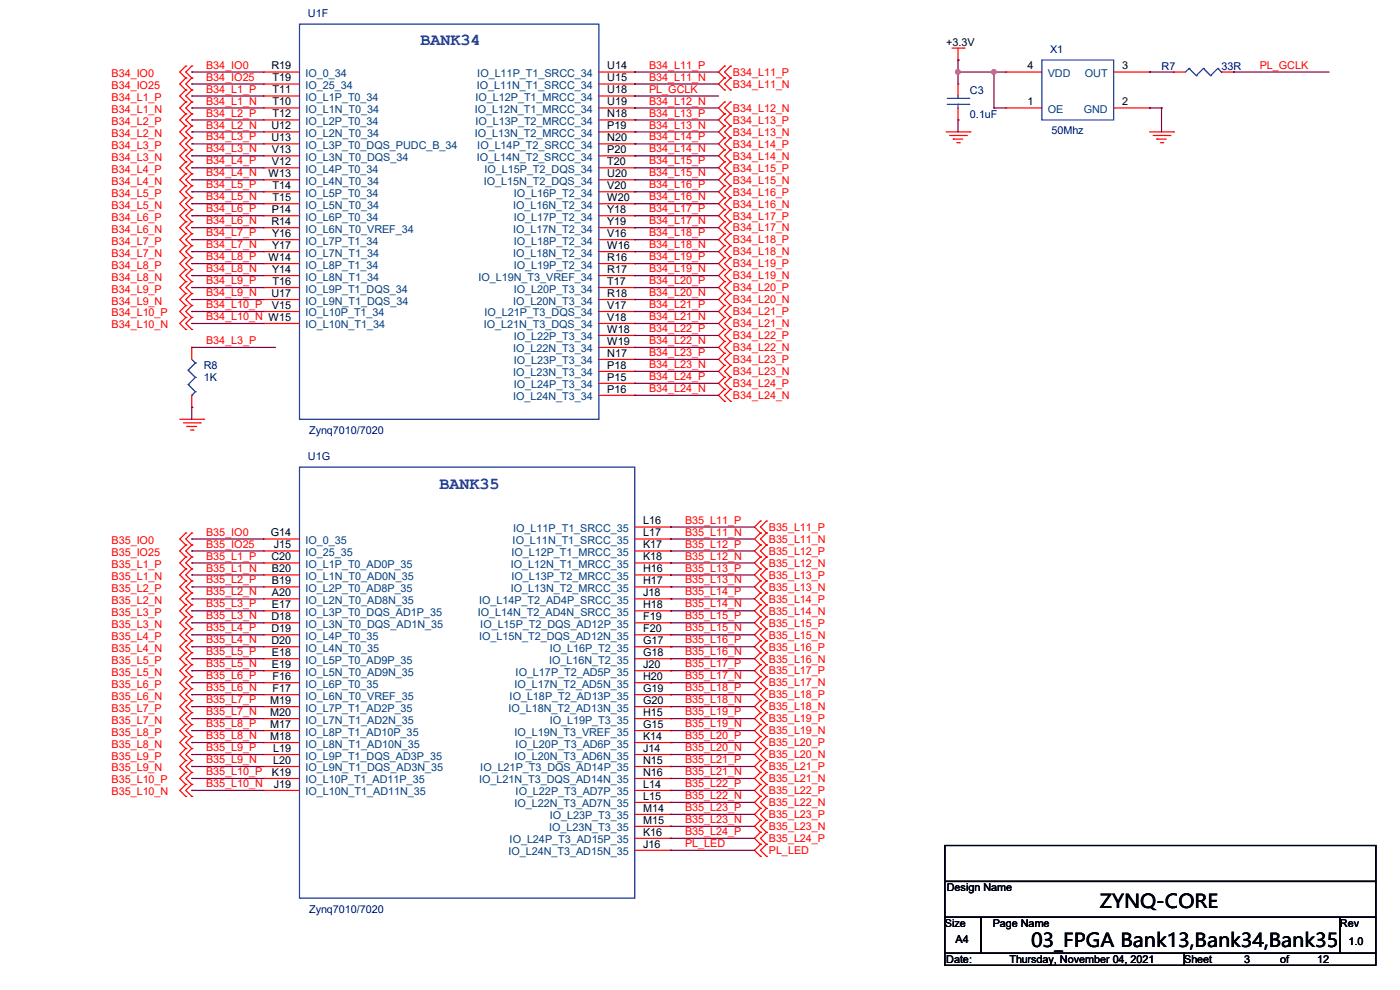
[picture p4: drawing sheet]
<svg xmlns="http://www.w3.org/2000/svg" width="297mm" height="210mm" viewBox="0 0 297 210" stroke-linecap="round" stroke-linejoin="round" font-family="sans-serif">
<g fill="none" stroke="#f00" stroke-width=".25">
<path d="M39.4 14h.1M39.4 16.6h.1M39.4 19.1h.1M39.4 14l-1.3 1.3 1.3 1.3M39.4 16.6l-1.3 1.2 1.3 1.3M39.4 19.1l-1.3 1.3 1.3 1.2M40.7 14h.1M40.7 16.6h.1M40.7 19.1h.1M40.7 14l-1.3 1.3 1.3 1.3M40.7 16.6l-1.3 1.2 1.3 1.3M40.7 19.1l-1.3 1.3 1.3 1.2"/>
<path d="M55.9 15.3h.1M55.9 17.8h.1M55.9 15.3h7.6M55.9 17.8h7.6M127 15.3h7.7M127 17.8h7.7M134.7 15.3h.1M134.7 17.8h.1M153.7 14h.1M153.7 16.6h.1M153.7 19.1h.1M153.7 14l-1.3 1.3 1.3 1.3"/>
<path d="M153.7 16.6l-1.3 1.2 1.3 1.3M155 16.6h.1M155 14h.1M155 19.1h.1M155 14l-1.3 1.3 1.3 1.3M155 16.6l-1.3 1.2 1.3 1.3M202 10.2h2.5M203.2 12.7h.1M203.2 17.8h.1M203.2 10.2v2.5M203.2 17.8v2.6M204.5 10.2h.1"/>
<path d="M213.4 15.3h.1M213.4 15.3h7.6M236.3 15.3h7.6M243.9 15.3h.1M249 15.3h.1M249 15.3h2.5M259.1 15.3h2.6M261.7 15.3h.1M39.4 21.6h.1M39.4 24.2h.1M39.4 26.7h.1M39.4 29.3h.1"/>
<path d="M39.4 31.8h.1M39.4 34.3h.1M39.4 36.9h.1M39.4 39.4h.1M39.4 21.6l-1.3 1.3 1.3 1.3M39.4 24.2l-1.3 1.2 1.3 1.3M39.4 26.7l-1.3 1.3 1.3 1.3M39.4 29.3l-1.3 1.2 1.3 1.3M39.4 31.8l-1.3 1.3 1.3 1.2M39.4 34.3l-1.3 1.3 1.3 1.3M39.4 36.9l-1.3 1.2 1.3 1.3M39.4 39.4l-1.3 1.3 1.3 1.3"/>
<path d="M40.7 21.6h.1M40.7 24.2h.1M40.7 26.7h.1M40.7 29.3h.1M40.7 31.8h.1M40.7 34.3h.1M40.7 36.9h.1M40.7 39.4h.1M40.7 21.6l-1.3 1.3 1.3 1.3M40.7 24.2l-1.3 1.2 1.3 1.3M40.7 26.7l-1.3 1.3 1.3 1.3M40.7 29.3l-1.3 1.2 1.3 1.3"/>
<path d="M40.7 31.8l-1.3 1.3 1.3 1.2M40.7 34.3l-1.3 1.3 1.3 1.3M40.7 36.9l-1.3 1.2 1.3 1.3M40.7 39.4l-1.3 1.3 1.3 1.3M55.9 20.4h.1M55.9 22.9h.1M55.9 25.4h.1M55.9 28h.1M55.9 30.5h.1M55.9 33.1h.1M55.9 35.6h.1M55.9 38.1h.1"/>
<path d="M55.9 28h7.6M55.9 22.9h7.6M55.9 20.4h7.6M55.9 25.4h7.6M55.9 30.5h7.6M55.9 33.1h7.6M55.9 35.6h7.6M55.9 38.1h7.6M127 28h7.7M127 22.9h7.7M127 20.4h7.7M127 25.4h7.7"/>
<path d="M127 30.5h7.7M127 33.1h7.7M127 35.6h7.7M127 38.1h7.7M134.7 20.4h.1M134.7 22.9h.1M134.7 25.4h.1M134.7 28h.1M134.7 30.5h.1M134.7 33.1h.1M134.7 35.6h.1M134.7 38.1h.1"/>
<path d="M153.7 21.6h.1M153.7 24.2h.1M153.7 26.7h.1M153.7 29.3h.1M153.7 31.8h.1M153.7 34.3h.1M153.7 36.9h.1M153.7 39.4h.1M153.7 31.8l-1.3 1.3 1.3 1.2M153.7 34.3l-1.3 1.3 1.3 1.3M153.7 36.9l-1.3 1.2 1.3 1.3M153.7 21.6l-1.3 1.3 1.3 1.3"/>
<path d="M153.7 24.2l-1.3 1.2 1.3 1.3M153.7 26.7l-1.3 1.3 1.3 1.3M153.7 29.3l-1.3 1.2 1.3 1.3M153.7 39.4l-1.3 1.3 1.3 1.3M155 24.2h.1M155 21.6h.1M155 26.7h.1M155 29.3h.1M155 31.8h.1M155 34.3h.1M155 36.9h.1M155 39.4h.1"/>
<path d="M155 31.8l-1.3 1.3 1.3 1.2M155 34.3l-1.3 1.3 1.3 1.3M155 36.9l-1.3 1.2 1.3 1.3M155 21.6l-1.3 1.3 1.3 1.3M155 24.2l-1.3 1.2 1.3 1.3M155 26.7l-1.3 1.3 1.3 1.3M155 29.3l-1.3 1.2 1.3 1.3M155 39.4l-1.3 1.3 1.3 1.3M200.7 28h5.1M201.5 28.7h3.5M202.2 29.5h.1M202.2 29.5h2.1"/>
<path d="M203 30.3h.5M203.2 25.4h.1M203.2 22.9v2.5M203.5 30.3h.1M205 28.7h.1M205.8 28h.1M213.4 22.9h.1M213.4 22.9h7.6M236.3 22.9h7.6M243.9 22.9h.1M243.9 28h5.1M244.6 28.7h3.6"/>
<path d="M245.4 29.5h.1M245.4 29.5h2M246.2 30.3h.5M246.7 30.3h.1M248.2 28.7h.1M249 28h.1M39.4 42h.1M39.4 44.5h.1M39.4 47h.1M39.4 49.6h.1M39.4 52.1h.1M39.4 54.7h.1"/>
<path d="M39.4 57.2h.1M39.4 59.7h.1M39.4 42l-1.3 1.2 1.3 1.3M39.4 44.5l-1.3 1.3 1.3 1.2M39.4 47l-1.3 1.3 1.3 1.3M39.4 49.6l-1.3 1.2 1.3 1.3M39.4 52.1l-1.3 1.3 1.3 1.3M39.4 54.7l-1.3 1.2 1.3 1.3M39.4 57.2l-1.3 1.3 1.3 1.2M39.4 59.7l-1.3 1.3 1.3 1.3M40.7 42h.1M40.7 44.5h.1"/>
<path d="M40.7 47h.1M40.7 49.6h.1M40.7 52.1h.1M40.7 54.7h.1M40.7 57.2h.1M40.7 59.7h.1M40.7 42l-1.3 1.2 1.3 1.3M40.7 44.5l-1.3 1.3 1.3 1.2M40.7 47l-1.3 1.3 1.3 1.3M40.7 49.6l-1.3 1.2 1.3 1.3M40.7 52.1l-1.3 1.3 1.3 1.3M40.7 54.7l-1.3 1.2 1.3 1.3"/>
<path d="M40.7 57.2l-1.3 1.3 1.3 1.2M40.7 59.7l-1.3 1.3 1.3 1.3M55.9 40.7h.1M55.9 43.2h.1M55.9 45.8h.1M55.9 48.3h.1M55.9 50.8h.1M55.9 53.4h.1M55.9 55.9h.1M55.9 58.5h.1M55.9 40.7h7.6M55.9 43.2h7.6"/>
<path d="M55.9 45.8h7.6M55.9 48.3h7.6M55.9 50.8h7.6M55.9 53.4h7.6M55.9 55.9h7.6M55.9 58.5h7.6M127 40.7h7.7M127 43.2h7.7M127 45.8h7.7M127 48.3h7.7M127 50.8h7.7M127 53.4h7.7"/>
<path d="M127 55.9h7.7M127 58.5h7.7M134.7 40.7h.1M134.7 43.2h.1M134.7 45.8h.1M134.7 48.3h.1M134.7 50.8h.1M134.7 53.4h.1M134.7 55.9h.1M134.7 58.5h.1M153.7 42h.1M153.7 44.5h.1"/>
<path d="M153.7 47h.1M153.7 49.6h.1M153.7 52.1h.1M153.7 54.7h.1M153.7 57.2h.1M153.7 59.7h.1M153.7 49.6l-1.3 1.2 1.3 1.3M153.7 52.1l-1.3 1.3 1.3 1.3M153.7 42l-1.3 1.2 1.3 1.3M153.7 44.5l-1.3 1.3 1.3 1.2M153.7 47l-1.3 1.3 1.3 1.3M153.7 54.7l-1.3 1.2 1.3 1.3"/>
<path d="M153.7 57.2l-1.3 1.3 1.3 1.2M153.7 59.7l-1.3 1.3 1.3 1.3M155 42h.1M155 44.5h.1M155 47h.1M155 49.6h.1M155 52.1h.1M155 54.7h.1M155 57.2h.1M155 59.7h.1M155 49.6l-1.3 1.2 1.3 1.3M155 52.1l-1.3 1.3 1.3 1.3"/>
<path d="M155 42l-1.3 1.2 1.3 1.3M155 44.5l-1.3 1.3 1.3 1.2M155 47l-1.3 1.3 1.3 1.3M155 54.7l-1.3 1.2 1.3 1.3M155 57.2l-1.3 1.3 1.3 1.2M155 59.7l-1.3 1.3 1.3 1.3M39.4 62.3h.1M39.4 64.8h.1M39.4 67.4h.1M39.4 69.9h.1M39.4 62.3l-1.3 1.2 1.3 1.3M39.4 64.8l-1.3 1.3 1.3 1.3"/>
<path d="M39.4 67.4l-1.3 1.2 1.3 1.3M40.7 62.3h.1M40.7 64.8h.1M40.7 67.4h.1M40.7 69.9h.1M40.7 73.7h.1M40.7 62.3l-1.3 1.2 1.3 1.3M40.7 64.8l-1.3 1.3 1.3 1.3M40.7 67.4l-1.3 1.2 1.3 1.3M40.7 73.7v2.5M55.9 61h.1M55.9 63.5h.1"/>
<path d="M55.9 66.1h.1M55.9 68.6h.1M55.9 61h7.6M55.9 63.5h7.6M55.9 66.1h7.6M55.9 68.6h7.6M127 61h7.7M127 63.5h7.7M127 66.1h7.7M127 68.6h7.7M127 71.2h7.7M127 73.7h7.7"/>
<path d="M127 76.2h7.7M127 78.8h7.7M134.7 61h.1M134.7 63.5h.1M134.7 66.1h.1M134.7 68.6h.1M134.7 71.2h.1M134.7 73.7h.1M134.7 76.2h.1M134.7 78.8h.1M153.7 62.3h.1M153.7 64.8h.1"/>
<path d="M153.7 67.4h.1M153.7 69.9h.1M153.7 72.4h.1M153.7 75h.1M153.7 77.5h.1M153.7 62.3l-1.3 1.2 1.3 1.3M153.7 64.8l-1.3 1.3 1.3 1.3M153.7 67.4l-1.3 1.2 1.3 1.3M153.7 69.9l-1.3 1.3 1.3 1.2M153.7 72.4l-1.3 1.3 1.3 1.3M153.7 75l-1.3 1.2 1.3 1.3M153.7 77.5l-1.3 1.3 1.3 1.3"/>
<path d="M155 62.3h.1M155 64.8h.1M155 67.4h.1M155 69.9h.1M155 72.4h.1M155 75h.1M155 77.5h.1M155 62.3l-1.3 1.2 1.3 1.3M155 64.8l-1.3 1.3 1.3 1.3M155 67.4l-1.3 1.2 1.3 1.3M155 69.9l-1.3 1.3 1.3 1.2M155 72.4l-1.3 1.3 1.3 1.3"/>
<path d="M155 75l-1.3 1.2 1.3 1.3M155 77.5l-1.3 1.3 1.3 1.3M38.1 88.9h5.1M38.9 89.7h3.6M39.7 90.5h.1M39.7 90.5h2M40.4 91.2h.5M40.7 86.4h.1M40.7 83.9v2.5M40.9 91.2h.1M42.5 89.7h.1M43.2 88.9h.1"/>
<path d="M127 81.3h7.7M127 83.9h7.7M134.7 81.3h.1M134.7 83.9h.1M153.7 80.1h.1M153.7 82.6h.1M153.7 85.1h.1M153.7 80.1l-1.3 1.2 1.3 1.3M153.7 82.6l-1.3 1.3 1.3 1.2M155 80.1h.1M155 82.6h.1M155 85.1h.1"/>
<path d="M155 80.1l-1.3 1.2 1.3 1.3M155 82.6l-1.3 1.3 1.3 1.2M39.4 113.1h.1M39.4 115.6h.1M39.4 118.2h.1M39.4 113.1l-1.3 1.2 1.3 1.3M39.4 115.6l-1.3 1.3 1.3 1.3M39.4 118.2l-1.3 1.2 1.3 1.3M40.7 113.1h.1M40.7 115.6h.1M40.7 118.2h.1M40.7 113.1l-1.3 1.2 1.3 1.3"/>
<path d="M40.7 115.6l-1.3 1.3 1.3 1.3M40.7 118.2l-1.3 1.2 1.3 1.3M55.9 114.3h.1M55.9 116.9h.1M55.9 119.4h.1M55.9 114.3h7.6M55.9 116.9h7.6M55.9 119.4h7.6M134.7 114.3h7.6M134.7 116.9h7.6M134.7 119.4h7.6M134.7 111.8h7.6"/>
<path d="M142.3 111.8h.1M142.3 114.3h.1M142.3 116.9h.1M142.3 119.4h.1M161.3 110.5h.1M161.3 113.1h.1M161.3 115.6h.1M161.3 118.2h.1M161.3 110.5l-1.2 1.3 1.2 1.3M161.3 113.1l-1.2 1.2 1.2 1.3M161.3 115.6l-1.2 1.3 1.2 1.3M161.3 118.2l-1.2 1.2 1.2 1.3"/>
<path d="M162.6 113.1h.1M162.6 110.5h.1M162.6 115.6h.1M162.6 118.2h.1M162.6 110.5l-1.3 1.3 1.3 1.3M162.6 113.1l-1.3 1.2 1.3 1.3M162.6 115.6l-1.3 1.3 1.3 1.3M162.6 118.2l-1.3 1.2 1.3 1.3M39.4 120.7h.1M39.4 123.2h.1M39.4 125.8h.1M39.4 128.3h.1"/>
<path d="M39.4 130.9h.1M39.4 133.4h.1M39.4 135.9h.1M39.4 138.5h.1M39.4 120.7l-1.3 1.3 1.3 1.2M39.4 123.2l-1.3 1.3 1.3 1.3M39.4 125.8l-1.3 1.2 1.3 1.3M39.4 128.3l-1.3 1.3 1.3 1.3M39.4 130.9l-1.3 1.2 1.3 1.3M39.4 133.4l-1.3 1.3 1.3 1.2M39.4 135.9l-1.3 1.3 1.3 1.3M39.4 138.5l-1.3 1.2 1.3 1.3"/>
<path d="M40.7 120.7h.1M40.7 123.2h.1M40.7 125.8h.1M40.7 128.3h.1M40.7 130.9h.1M40.7 133.4h.1M40.7 135.9h.1M40.7 138.5h.1M40.7 120.7l-1.3 1.3 1.3 1.2M40.7 123.2l-1.3 1.3 1.3 1.3M40.7 125.8l-1.3 1.2 1.3 1.3M40.7 128.3l-1.3 1.3 1.3 1.3"/>
<path d="M40.7 130.9l-1.3 1.2 1.3 1.3M40.7 133.4l-1.3 1.3 1.3 1.2M40.7 135.9l-1.3 1.3 1.3 1.3M40.7 138.5l-1.3 1.2 1.3 1.3M55.9 122h.1M55.9 124.5h.1M55.9 127h.1M55.9 129.6h.1M55.9 132.1h.1M55.9 134.7h.1M55.9 137.2h.1M55.9 139.7h.1"/>
<path d="M55.9 122h7.6M55.9 124.5h7.6M55.9 127h7.6M55.9 129.6h7.6M55.9 132.1h7.6M55.9 134.7h7.6M55.9 137.2h7.6M55.9 139.7h7.6M134.7 122h7.6M134.7 124.5h7.6M134.7 127h7.6M134.7 129.6h7.6"/>
<path d="M134.7 132.1h7.6M134.7 134.7h7.6M134.7 137.2h7.6M134.7 139.7h7.6M142.3 122h.1M142.3 124.5h.1M142.3 127h.1M142.3 129.6h.1M142.3 132.1h.1M142.3 134.7h.1M142.3 137.2h.1M142.3 139.7h.1"/>
<path d="M161.3 120.7h.1M161.3 123.2h.1M161.3 125.8h.1M161.3 128.3h.1M161.3 130.9h.1M161.3 133.4h.1M161.3 135.9h.1M161.3 138.5h.1M161.3 120.7l-1.2 1.3 1.2 1.2M161.3 123.2l-1.2 1.3 1.2 1.3M161.3 125.8l-1.2 1.2 1.2 1.3M161.3 128.3l-1.2 1.3 1.2 1.3"/>
<path d="M161.3 130.9l-1.2 1.2 1.2 1.3M161.3 133.4l-1.2 1.3 1.2 1.2M161.3 135.9l-1.2 1.3 1.2 1.3M161.3 138.5l-1.2 1.2 1.2 1.3M162.6 120.7h.1M162.6 123.2h.1M162.6 125.8h.1M162.6 128.3h.1M162.6 130.9h.1M162.6 133.4h.1M162.6 135.9h.1M162.6 138.5h.1"/>
<path d="M162.6 120.7l-1.3 1.3 1.3 1.2M162.6 123.2l-1.3 1.3 1.3 1.3M162.6 125.8l-1.3 1.2 1.3 1.3M162.6 128.3l-1.3 1.3 1.3 1.3M162.6 130.9l-1.3 1.2 1.3 1.3M162.6 133.4l-1.3 1.3 1.3 1.2M162.6 135.9l-1.3 1.3 1.3 1.3M162.6 138.5l-1.3 1.2 1.3 1.3M39.4 141h.1M39.4 143.6h.1M39.4 146.1h.1M39.4 148.6h.1"/>
<path d="M39.4 151.2h.1M39.4 153.7h.1M39.4 156.3h.1M39.4 158.8h.1M39.4 141l-1.3 1.3 1.3 1.3M39.4 143.6l-1.3 1.2 1.3 1.3M39.4 146.1l-1.3 1.3 1.3 1.2M39.4 148.6l-1.3 1.3 1.3 1.3M39.4 151.2l-1.3 1.2 1.3 1.3M39.4 153.7l-1.3 1.3 1.3 1.3M39.4 156.3l-1.3 1.2 1.3 1.3M39.4 158.8l-1.3 1.3 1.3 1.2"/>
<path d="M40.7 141h.1M40.7 143.6h.1M40.7 146.1h.1M40.7 148.6h.1M40.7 151.2h.1M40.7 153.7h.1M40.7 156.3h.1M40.7 158.8h.1M40.7 141l-1.3 1.3 1.3 1.3M40.7 143.6l-1.3 1.2 1.3 1.3M40.7 146.1l-1.3 1.3 1.3 1.2M40.7 148.6l-1.3 1.3 1.3 1.3"/>
<path d="M40.7 151.2l-1.3 1.2 1.3 1.3M40.7 153.7l-1.3 1.3 1.3 1.3M40.7 156.3l-1.3 1.2 1.3 1.3M40.7 158.8l-1.3 1.3 1.3 1.2M55.9 142.3h.1M55.9 144.8h.1M55.9 147.4h.1M55.9 149.9h.1M55.9 152.4h.1M55.9 155h.1M55.9 157.5h.1M55.9 142.3h7.6"/>
<path d="M55.9 144.8h7.6M55.9 147.4h7.6M55.9 149.9h7.6M55.9 152.4h7.6M55.9 155h7.6M55.9 157.5h7.6M134.7 142.3h7.6M134.7 144.8h7.6M134.7 147.4h7.6M134.7 149.9h7.6M134.7 152.4h7.6M134.7 155h7.6"/>
<path d="M134.7 157.5h7.6M142.3 142.3h.1M142.3 144.8h.1M142.3 147.4h.1M142.3 149.9h.1M142.3 152.4h.1M142.3 155h.1M142.3 157.5h.1M161.3 141h.1M161.3 143.6h.1M161.3 146.1h.1M161.3 148.6h.1"/>
<path d="M161.3 151.2h.1M161.3 153.7h.1M161.3 156.3h.1M161.3 158.8h.1M161.3 141l-1.2 1.3 1.2 1.3M161.3 143.6l-1.2 1.2 1.2 1.3M161.3 146.1l-1.2 1.3 1.2 1.2M161.3 148.6l-1.2 1.3 1.2 1.3M161.3 151.2l-1.2 1.2 1.2 1.3M161.3 153.7l-1.2 1.3 1.2 1.3M161.3 156.3l-1.2 1.2 1.2 1.3M161.3 158.8l-1.2 1.3 1.2 1.2"/>
<path d="M162.6 141h.1M162.6 143.6h.1M162.6 146.1h.1M162.6 148.6h.1M162.6 151.2h.1M162.6 153.7h.1M162.6 156.3h.1M162.6 158.8h.1M162.6 141l-1.3 1.3 1.3 1.3M162.6 143.6l-1.3 1.2 1.3 1.3M162.6 146.1l-1.3 1.3 1.3 1.2M162.6 148.6l-1.3 1.3 1.3 1.3"/>
<path d="M162.6 151.2l-1.3 1.2 1.3 1.3M162.6 153.7l-1.3 1.3 1.3 1.3M162.6 156.3l-1.3 1.2 1.3 1.3M162.6 158.8l-1.3 1.3 1.3 1.2M39.4 161.3h.1M39.4 163.9h.1M39.4 166.4h.1M39.4 169h.1M39.4 161.3l-1.3 1.3 1.3 1.3M39.4 163.9l-1.3 1.2 1.3 1.3M39.4 166.4l-1.3 1.3 1.3 1.3M40.7 161.3h.1"/>
<path d="M40.7 163.9h.1M40.7 166.4h.1M40.7 169h.1M40.7 161.3l-1.3 1.3 1.3 1.3M40.7 163.9l-1.3 1.2 1.3 1.3M40.7 166.4l-1.3 1.3 1.3 1.3M55.9 160.1h.1M55.9 162.6h.1M55.9 165.1h.1M55.9 167.7h.1M55.9 160.1h7.6M55.9 162.6h7.6"/>
<path d="M55.9 165.1h7.6M55.9 167.7h7.6M134.7 160.1h7.6M134.7 162.6h7.6M134.7 165.1h7.6M134.7 167.7h7.6M134.7 170.2h7.6M134.7 172.8h7.6M134.7 175.3h7.6M134.7 177.8h7.6M142.3 160.1h.1M142.3 162.6h.1"/>
<path d="M142.3 165.1h.1M142.3 167.7h.1M142.3 170.2h.1M142.3 172.8h.1M142.3 175.3h.1M142.3 177.8h.1M161.3 161.3h.1M161.3 163.9h.1M161.3 166.4h.1M161.3 169h.1M161.3 171.5h.1M161.3 174h.1"/>
<path d="M161.3 176.6h.1M161.3 179.1h.1M161.3 161.3l-1.2 1.3 1.2 1.3M161.3 163.9l-1.2 1.2 1.2 1.3M161.3 166.4l-1.2 1.3 1.2 1.3M161.3 169l-1.2 1.2 1.2 1.3M161.3 171.5l-1.2 1.3 1.2 1.2M161.3 174l-1.2 1.3 1.2 1.3M161.3 179.1l-1.2 1.3 1.2 1.3M161.3 176.6l-1.2 1.2 1.2 1.3M162.6 161.3h.1M162.6 163.9h.1"/>
<path d="M162.6 166.4h.1M162.6 169h.1M162.6 171.5h.1M162.6 174h.1M162.6 176.6h.1M162.6 179.1h.1M162.6 161.3l-1.3 1.3 1.3 1.3M162.6 163.9l-1.3 1.2 1.3 1.3M162.6 166.4l-1.3 1.3 1.3 1.3M162.6 169l-1.3 1.2 1.3 1.3M162.6 171.5l-1.3 1.3 1.3 1.2M162.6 174l-1.3 1.3 1.3 1.3"/>
<path d="M162.6 179.1l-1.3 1.3 1.3 1.3M162.6 176.6l-1.3 1.2 1.3 1.3M134.7 180.4h7.6M142.3 180.4h.1M161.3 181.7h.1M162.6 181.7h.1"/>
</g>
<path d="M200.4 179.4h91.5v7.6h-91.5zM200.4 187h91.5v7.6h-91.5zM200.4 194.6h7.7v7.6h-7.7zM208.1 194.6h76.2v7.6h-76.2zM284.3 194.6h7.6v7.6h-7.6zM200.4 202.2h50.8v2.6h-50.8zM251.2 202.2h40.7v2.6h-40.7z" fill="none" stroke="#000" stroke-width=".25"/>
<g fill="none" stroke="#00f" stroke-width=".25">
<path d="M63.5 5.1h63.5v83.8h-63.5zM221 12.7h15.3v12.7h-15.3zM252.3 14.5h.1M252.3 14.5l-.8 .8M252.3 14.5l1.5 1.5M253.8 16h.1M255.3 14.5h.1M255.3 14.5l-1.5 1.5M255.3 14.5l1.5 1.5M256.8 16h.1M258.4 14.5h.1M258.4 14.5l-1.6 1.5"/>
<path d="M258.4 14.5l.7 .8M259.1 15.3h.1M201 22.1h4.5M201 20.9h4.5M203.2 20.9h.1M203.2 22.1h.1M203.2 20.4v.5M203.2 22.1v.8M205.5 22.1h.1M205.5 20.9h.1M39.9 78.5h.1M39.9 78.5l1.5 1.6"/>
<path d="M40.7 76.2l.7 .8M41.4 77h.1M41.4 77l-1.5 1.5M39.9 81.6h.1M39.9 81.6l1.5 1.5M40.7 83.9h.1M41.4 80.1h.1M41.4 83.1h.1M41.4 80.1l-1.5 1.5M41.4 83.1l-.7 .8M63.5 99.1h71.2v91.4h-71.2z"/>
</g>
<g fill="none" stroke="#800040" stroke-width=".25">
<path d="M40.7 15.3h.1M40.7 17.8h.1M40.7 15.3h15.2M40.7 17.8h15.2M134.7 15.3h.1M134.7 17.8h.1M134.7 15.3h17.7M134.7 17.8h17.7M203.2 12.7h.1M203.2 15.3h.1M203.2 15.3h10.2M203.2 12.7v5.1"/>
<path d="M210.9 15.3h.1M210.9 15.3v7.6M243.9 15.3h.1M243.9 15.3h5.1M261.7 15.3h.1M261.7 15.3h20.3M40.7 20.4h.1M40.7 22.9h.1M40.7 25.4h.1M40.7 28h.1M40.7 30.5h.1M40.7 33.1h.1"/>
<path d="M40.7 35.6h.1M40.7 38.1h.1M40.7 20.4h15.2M40.7 22.9h15.2M40.7 25.4h15.2M40.7 28h15.2M40.7 30.5h15.2M40.7 33.1h15.2M40.7 35.6h15.2M40.7 38.1h15.2M134.7 20.4h.1M134.7 22.9h.1"/>
<path d="M134.7 25.4h.1M134.7 28h.1M134.7 30.5h.1M134.7 33.1h.1M134.7 35.6h.1M134.7 38.1h.1M134.7 20.4h17.7M134.7 22.9h17.7M134.7 25.4h17.7M134.7 28h17.7M134.7 30.5h17.7M134.7 33.1h17.7"/>
<path d="M134.7 35.6h17.7M134.7 38.1h17.7M203.2 25.4h.1M203.2 25.4v2.6M210.9 22.9h.1M210.9 22.9h2.5M243.9 22.9h.1M243.9 22.9h2.5M246.4 22.9h.1M246.4 22.9v5.1M40.7 40.7h.1M40.7 43.2h.1"/>
<path d="M40.7 45.8h.1M40.7 48.3h.1M40.7 50.8h.1M40.7 53.4h.1M40.7 55.9h.1M40.7 58.5h.1M40.7 40.7h15.2M40.7 43.2h15.2M40.7 45.8h15.2M40.7 48.3h15.2M40.7 50.8h15.2M40.7 53.4h15.2"/>
<path d="M40.7 55.9h15.2M40.7 58.5h15.2M134.7 40.7h.1M134.7 43.2h.1M134.7 45.8h.1M134.7 48.3h.1M134.7 50.8h.1M134.7 53.4h.1M134.7 55.9h.1M134.7 58.5h.1M134.7 40.7h17.7M134.7 43.2h17.7"/>
<path d="M134.7 45.8h17.7M134.7 48.3h17.7M134.7 50.8h17.7M134.7 53.4h17.7M134.7 55.9h17.7M134.7 58.5h17.7M40.7 61h.1M40.7 63.5h.1M40.7 66.1h.1M40.7 68.6h.1M40.7 73.7h.1M40.7 61h15.2"/>
<path d="M40.7 63.5h15.2M40.7 66.1h15.2M40.7 68.6h15.2M40.7 73.7h17.8M134.7 61h.1M134.7 63.5h.1M134.7 66.1h.1M134.7 68.6h.1M134.7 71.2h.1M134.7 73.7h.1M134.7 76.2h.1M134.7 78.8h.1"/>
<path d="M134.7 61h17.7M134.7 63.5h17.7M134.7 66.1h17.7M134.7 68.6h17.7M134.7 71.2h17.7M134.7 73.7h17.7M134.7 76.2h17.7M134.7 78.8h17.7M40.7 86.4h.1M40.7 86.4v2.5M134.7 81.3h.1M134.7 83.9h.1"/>
<path d="M134.7 81.3h17.7M134.7 83.9h17.7M40.7 114.3h.1M40.7 116.9h.1M40.7 119.4h.1M40.7 114.3h15.2M40.7 116.9h15.2M40.7 119.4h15.2M142.3 111.8h.1M142.3 114.3h.1M142.3 116.9h.1M142.3 119.4h.1"/>
<path d="M142.3 114.3h17.8M142.3 116.9h17.8M142.3 119.4h17.8M142.3 111.8h17.8M40.7 122h.1M40.7 124.5h.1M40.7 127h.1M40.7 129.6h.1M40.7 132.1h.1M40.7 134.7h.1M40.7 137.2h.1M40.7 139.7h.1"/>
<path d="M40.7 122h15.2M40.7 124.5h15.2M40.7 127h15.2M40.7 129.6h15.2M40.7 132.1h15.2M40.7 134.7h15.2M40.7 137.2h15.2M40.7 139.7h15.2M142.3 122h.1M142.3 124.5h.1M142.3 127h.1M142.3 129.6h.1"/>
<path d="M142.3 132.1h.1M142.3 134.7h.1M142.3 137.2h.1M142.3 139.7h.1M142.3 122h17.8M142.3 124.5h17.8M142.3 127h17.8M142.3 129.6h17.8M142.3 132.1h17.8M142.3 134.7h17.8M142.3 137.2h17.8M142.3 139.7h17.8"/>
<path d="M40.7 142.3h.1M40.7 144.8h.1M40.7 147.4h.1M40.7 149.9h.1M40.7 152.4h.1M40.7 155h.1M40.7 157.5h.1M40.7 142.3h15.2M40.7 144.8h15.2M40.7 147.4h15.2M40.7 149.9h15.2M40.7 152.4h15.2"/>
<path d="M40.7 155h15.2M40.7 157.5h15.2M142.3 142.3h.1M142.3 144.8h.1M142.3 147.4h.1M142.3 149.9h.1M142.3 152.4h.1M142.3 155h.1M142.3 157.5h.1M142.3 142.3h17.8M142.3 144.8h17.8M142.3 147.4h17.8"/>
<path d="M142.3 149.9h17.8M142.3 152.4h17.8M142.3 155h17.8M142.3 157.5h17.8M40.7 160.1h.1M40.7 162.6h.1M40.7 165.1h.1M40.7 167.7h.1M40.7 160.1h15.2M40.7 162.6h15.2M40.7 165.1h15.2M40.7 167.7h15.2"/>
<path d="M142.3 160.1h.1M142.3 162.6h.1M142.3 165.1h.1M142.3 167.7h.1M142.3 170.2h.1M142.3 172.8h.1M142.3 175.3h.1M142.3 177.8h.1M142.3 160.1h17.8M142.3 162.6h17.8M142.3 165.1h17.8M142.3 167.7h17.8"/>
<path d="M142.3 170.2h17.8M142.3 172.8h17.8M142.3 175.3h17.8M142.3 177.8h17.8M142.3 180.4h.1M142.3 180.4h17.8"/>
</g>
<g fill="#f0f" stroke="#f0f" stroke-width=".25">
<circle cx="203.2" cy="15.3" r=".49"/>
<circle cx="210.8" cy="15.3" r=".49"/>
</g>
<g font-size="4.1">
<text x="233.3" y="192.7">ZYNQ-CORE</text>
<text x="218.7" y="200.8">03_FPGA Bank13,Bank34,Bank35</text>
</g>
<g font-size="3.6" fill="#00f">
<text x="89.2" y="9.6">BANK34</text>
<text x="93.3" y="103.8">BANK35</text>
</g>
<g font-size="2.3" fill="#000080">
<text x="65.3" y="3.6">U1F</text>
<text x="222.8" y="11.3">X1</text>
<text x="246.4" y="14.8">R7</text>
<text x="259.1" y="14.8">33R</text>
<text x="205.8" y="19.9">C3</text>
<text x="205.8" y="25">0.1uF</text>
<text x="223.1" y="28.5">50Mhz</text>
<text x="43.2" y="78.3">R8</text>
<text x="43.2" y="80.9">1K</text>
<text x="65.6" y="92">Zynq7010/7020</text>
<text x="65.3" y="97.6">U1G</text>
<text x="65.6" y="193.6">Zynq7010/7020</text>
</g>
<g font-size="2.3">
<text x="200.7" y="9.7">+3.3V</text>
<text x="57.6" y="14.7">R19</text>
<text x="57.8" y="17.3">T19</text>
<text x="128.8" y="14.7">U14</text>
<text x="128.8" y="17.3">U15</text>
<text x="218" y="14.7">4</text>
<text x="238" y="14.7">3</text>
<text x="57.8" y="19.8">T11</text>
<text x="57.8" y="22.4">T10</text>
<text x="128.8" y="19.8">U18</text>
<text x="128.8" y="22.4">U19</text>
<text x="218" y="22.4">1</text>
<text x="238" y="22.4">2</text>
<text x="57.6" y="27.4">U12</text>
<text x="57.6" y="30">U13</text>
<text x="57.8" y="24.9">T12</text>
<text x="128.8" y="24.9">N18</text>
<text x="128.8" y="27.4">P19</text>
<text x="128.8" y="30">N20</text>
<text x="57.7" y="32.5">V13</text>
<text x="57.7" y="35.1">V12</text>
<text x="128.8" y="32.5">P20</text>
<text x="128.8" y="35.1">T20</text>
<text x="56.9" y="37.6">W13</text>
<text x="57.8" y="40.1">T14</text>
<text x="128.8" y="37.6">U20</text>
<text x="128.8" y="40.1">V20</text>
<text x="57.6" y="47.8">R14</text>
<text x="57.7" y="45.2">P14</text>
<text x="57.8" y="42.7">T15</text>
<text x="128.8" y="42.7">W20</text>
<text x="128.8" y="45.2">Y18</text>
<text x="128.8" y="47.8">Y19</text>
<text x="57.7" y="50.3">Y16</text>
<text x="57.7" y="52.8">Y17</text>
<text x="128.8" y="50.3">V16</text>
<text x="128.8" y="52.8">W16</text>
<text x="56.9" y="55.4">W14</text>
<text x="57.7" y="57.9">Y14</text>
<text x="128.8" y="55.4">R16</text>
<text x="128.8" y="57.9">R17</text>
<text x="57.6" y="63">U17</text>
<text x="57.7" y="65.5">V15</text>
<text x="57.8" y="60.5">T16</text>
<text x="128.8" y="60.5">T17</text>
<text x="128.8" y="63">R18</text>
<text x="128.8" y="65.5">V17</text>
<text x="128.8" y="68.1">V18</text>
<text x="128.8" y="70.6">W18</text>
<text x="128.8" y="73.2">W19</text>
<text x="128.8" y="75.7">N17</text>
<text x="128.8" y="78.2">P18</text>
<text x="128.8" y="80.8">P15</text>
<text x="128.8" y="83.3">P16</text>
<text x="57.4" y="113.8">G14</text>
<text x="136.4" y="111.3">L16</text>
<text x="136.4" y="113.8">L17</text>
<text x="57.6" y="118.9">C20</text>
<text x="58.1" y="116.3">J15</text>
<text x="136.4" y="116.3">K17</text>
<text x="136.4" y="118.9">K18</text>
<text x="57.7" y="121.4">B20</text>
<text x="57.7" y="124">B19</text>
<text x="136.4" y="121.4">H16</text>
<text x="136.4" y="124">H17</text>
<text x="57.6" y="131.6">D18</text>
<text x="57.7" y="126.5">A20</text>
<text x="57.7" y="129">E17</text>
<text x="136.4" y="126.5">J18</text>
<text x="136.4" y="129">H18</text>
<text x="136.4" y="131.6">F19</text>
<text x="57.6" y="134.1">D19</text>
<text x="57.6" y="136.7">D20</text>
<text x="136.4" y="134.1">F20</text>
<text x="136.4" y="136.7">G17</text>
<text x="57.7" y="139.2">E18</text>
<text x="57.7" y="141.7">E19</text>
<text x="136.4" y="139.2">G18</text>
<text x="136.4" y="141.7">J20</text>
<text x="57.3" y="149.4">M19</text>
<text x="57.8" y="144.3">F16</text>
<text x="57.8" y="146.8">F17</text>
<text x="136.4" y="144.3">H20</text>
<text x="136.4" y="146.8">G19</text>
<text x="136.4" y="149.4">G20</text>
<text x="57.3" y="151.9">M20</text>
<text x="57.3" y="154.4">M17</text>
<text x="136.4" y="151.9">H15</text>
<text x="136.4" y="154.4">G15</text>
<text x="57.3" y="157">M18</text>
<text x="58" y="159.5">L19</text>
<text x="136.4" y="157">K14</text>
<text x="136.4" y="159.5">J14</text>
<text x="57.7" y="164.6">K19</text>
<text x="58" y="162.1">L20</text>
<text x="58.1" y="167.1">J19</text>
<text x="136.4" y="162.1">N15</text>
<text x="136.4" y="164.6">N16</text>
<text x="136.4" y="167.1">L14</text>
<text x="136.4" y="169.7">L15</text>
<text x="136.4" y="172.2">M14</text>
<text x="136.4" y="174.8">M15</text>
<text x="136.4" y="177.3">K16</text>
<text x="136.4" y="179.8">J16</text>
<text x="200.9" y="189.1">Design Name</text>
<text x="200.5" y="196.7">Size</text>
<text x="210.6" y="196.7">Page Name</text>
<text x="284.3" y="196.7">Rev</text>
<text x="202.7" y="200">A4</text>
<text x="286.1" y="200.5">1.0</text>
<text x="200.7" y="204.3">Date:</text>
<text x="214.2" y="204.3">Thursday, November 04, 2021</text>
<text x="251.2" y="204.3">Sheet</text>
<text x="264" y="204.3">3</text>
<text x="271.6" y="204.3">of</text>
<text x="279.4" y="204.3">12</text>
</g>
<g font-size="2.3" fill="#f00">
<text x="23.7" y="16.3">B34_IO0</text>
<text x="43.7" y="14.6">B34_IO0</text>
<text x="43.7" y="17.1">B34_IO25</text>
<text x="137.7" y="14.6">B34_L11_P</text>
<text x="137.7" y="17.1">B34_L11_N</text>
<text x="155.5" y="16.1">B34_L11_P</text>
<text x="267.3" y="14.6">PL_GCLK</text>
<text x="23.7" y="18.9">B34_IO25</text>
<text x="23.7" y="21.4">B34_L1_P</text>
<text x="23.7" y="24">B34_L1_N</text>
<text x="43.7" y="19.6">B34_L1_P</text>
<text x="43.7" y="22.2">B34_L1_N</text>
<text x="137.7" y="19.6">PL_GCLK</text>
<text x="137.7" y="22.2">B34_L12_N</text>
<text x="155.5" y="18.6">B34_L11_N</text>
<text x="155.5" y="23.7">B34_L12_N</text>
<text x="23.7" y="26.5">B34_L2_P</text>
<text x="23.7" y="29">B34_L2_N</text>
<text x="43.7" y="24.7">B34_L2_P</text>
<text x="43.7" y="27.3">B34_L2_N</text>
<text x="43.7" y="29.8">B34_L3_P</text>
<text x="137.7" y="24.7">B34_L13_P</text>
<text x="137.7" y="27.3">B34_L13_N</text>
<text x="137.7" y="29.8">B34_L14_P</text>
<text x="155.5" y="26.2">B34_L13_P</text>
<text x="155.5" y="28.8">B34_L13_N</text>
<text x="23.7" y="31.6">B34_L3_P</text>
<text x="23.7" y="34.1">B34_L3_N</text>
<text x="43.7" y="32.3">B34_L3_N</text>
<text x="43.7" y="34.9">B34_L4_P</text>
<text x="137.7" y="32.3">B34_L14_N</text>
<text x="137.7" y="34.9">B34_L15_P</text>
<text x="155.5" y="31.3">B34_L14_P</text>
<text x="155.5" y="33.9">B34_L14_N</text>
<text x="23.7" y="36.7">B34_L4_P</text>
<text x="23.7" y="39.2">B34_L4_N</text>
<text x="23.7" y="41.7">B34_L5_P</text>
<text x="43.7" y="37.4">B34_L4_N</text>
<text x="43.7" y="40">B34_L5_P</text>
<text x="137.7" y="37.4">B34_L15_N</text>
<text x="137.7" y="40">B34_L16_P</text>
<text x="155.5" y="36.4">B34_L15_P</text>
<text x="155.5" y="38.9">B34_L15_N</text>
<text x="155.5" y="41.5">B34_L16_P</text>
<text x="23.7" y="44.3">B34_L5_N</text>
<text x="23.7" y="46.8">B34_L6_P</text>
<text x="43.7" y="42.5">B34_L5_N</text>
<text x="43.7" y="45">B34_L6_P</text>
<text x="43.7" y="47.6">B34_L6_N</text>
<text x="137.7" y="42.5">B34_L16_N</text>
<text x="137.7" y="45">B34_L17_P</text>
<text x="137.7" y="47.6">B34_L17_N</text>
<text x="155.5" y="44">B34_L16_N</text>
<text x="155.5" y="46.6">B34_L17_P</text>
<text x="23.7" y="49.4">B34_L6_N</text>
<text x="23.7" y="51.9">B34_L7_P</text>
<text x="43.7" y="50.1">B34_L7_P</text>
<text x="43.7" y="52.7">B34_L7_N</text>
<text x="137.7" y="50.1">B34_L18_P</text>
<text x="137.7" y="52.7">B34_L18_N</text>
<text x="155.5" y="49.1">B34_L17_N</text>
<text x="155.5" y="51.6">B34_L18_P</text>
<text x="23.7" y="54.4">B34_L7_N</text>
<text x="23.7" y="57">B34_L8_P</text>
<text x="23.7" y="59.5">B34_L8_N</text>
<text x="43.7" y="55.2">B34_L8_P</text>
<text x="43.7" y="57.7">B34_L8_N</text>
<text x="137.7" y="55.2">B34_L19_P</text>
<text x="137.7" y="57.7">B34_L19_N</text>
<text x="155.5" y="54.2">B34_L18_N</text>
<text x="155.5" y="56.7">B34_L19_P</text>
<text x="155.5" y="59.3">B34_L19_N</text>
<text x="23.7" y="62.1">B34_L9_P</text>
<text x="23.7" y="64.6">B34_L9_N</text>
<text x="43.7" y="60.3">B34_L9_P</text>
<text x="43.7" y="62.8">B34_L9_N</text>
<text x="43.7" y="65.4">B34_L10_P</text>
<text x="137.7" y="60.3">B34_L20_P</text>
<text x="137.7" y="62.8">B34_L20_N</text>
<text x="137.7" y="65.4">B34_L21_P</text>
<text x="155.5" y="61.8">B34_L20_P</text>
<text x="155.5" y="64.3">B34_L20_N</text>
<text x="23.7" y="67.1">B34_L10_P</text>
<text x="23.7" y="69.7">B34_L10_N</text>
<text x="43.7" y="67.9">B34_L10_N W15</text>
<text x="137.7" y="67.9">B34_L21_N</text>
<text x="137.7" y="70.4">B34_L22_P</text>
<text x="155.5" y="66.9">B34_L21_P</text>
<text x="155.5" y="69.4">B34_L21_N</text>
<text x="155.5" y="72">B34_L22_P</text>
<text x="43.7" y="73">B34_L3_P</text>
<text x="137.7" y="73">B34_L22_N</text>
<text x="137.7" y="75.5">B34_L23_P</text>
<text x="155.5" y="74.5">B34_L22_N</text>
<text x="155.5" y="77">B34_L23_P</text>
<text x="137.7" y="78.1">B34_L23_N</text>
<text x="137.7" y="80.6">B34_L24_P</text>
<text x="137.7" y="83.1">B34_L24_N</text>
<text x="155.5" y="79.6">B34_L23_N</text>
<text x="155.5" y="82.1">B34_L24_P</text>
<text x="155.5" y="84.7">B34_L24_N</text>
<text x="43.7" y="113.6">B35_IO0</text>
<text x="145.3" y="111.1">B35_L11_P</text>
<text x="145.3" y="113.6">B35_L11_N</text>
<text x="163.1" y="112.6">B35_L11_P</text>
<text x="23.7" y="115.4">B35_IO0</text>
<text x="23.7" y="117.9">B35_IO25</text>
<text x="43.7" y="116.2">B35_IO25</text>
<text x="43.7" y="118.7">B35_L1_P</text>
<text x="145.3" y="116.2">B35_L12_P</text>
<text x="145.3" y="118.7">B35_L12_N</text>
<text x="163.1" y="115.1">B35_L11_N</text>
<text x="163.1" y="117.7">B35_L12_P</text>
<text x="23.7" y="120.5">B35_L1_P</text>
<text x="23.7" y="123">B35_L1_N</text>
<text x="23.7" y="125.6">B35_L2_P</text>
<text x="43.7" y="121.2">B35_L1_N</text>
<text x="43.7" y="123.8">B35_L2_P</text>
<text x="145.3" y="121.2">B35_L13_P</text>
<text x="145.3" y="123.8">B35_L13_N</text>
<text x="163.1" y="120.2">B35_L12_N</text>
<text x="163.1" y="122.8">B35_L13_P</text>
<text x="163.1" y="125.3">B35_L13_N</text>
<text x="23.7" y="128.1">B35_L2_N</text>
<text x="23.7" y="130.6">B35_L3_P</text>
<text x="43.7" y="126.3">B35_L2_N</text>
<text x="43.7" y="128.9">B35_L3_P</text>
<text x="43.7" y="131.4">B35_L3_N</text>
<text x="145.3" y="126.3">B35_L14_P</text>
<text x="145.3" y="128.9">B35_L14_N</text>
<text x="145.3" y="131.4">B35_L15_P</text>
<text x="163.1" y="127.8">B35_L14_P</text>
<text x="163.1" y="130.4">B35_L14_N</text>
<text x="23.7" y="133.2">B35_L3_N</text>
<text x="23.7" y="135.7">B35_L4_P</text>
<text x="43.7" y="133.9">B35_L4_P</text>
<text x="43.7" y="136.5">B35_L4_N</text>
<text x="145.3" y="133.9">B35_L15_N</text>
<text x="145.3" y="136.5">B35_L16_P</text>
<text x="163.1" y="132.9">B35_L15_P</text>
<text x="163.1" y="135.5">B35_L15_N</text>
<text x="23.7" y="138.3">B35_L4_N</text>
<text x="23.7" y="140.8">B35_L5_P</text>
<text x="23.7" y="143.3">B35_L5_N</text>
<text x="43.7" y="139">B35_L5_P</text>
<text x="43.7" y="141.6">B35_L5_N</text>
<text x="145.3" y="139">B35_L16_N</text>
<text x="145.3" y="141.6">B35_L17_P</text>
<text x="163.1" y="138">B35_L16_P</text>
<text x="163.1" y="140.5">B35_L16_N</text>
<text x="163.1" y="143.1">B35_L17_P</text>
<text x="23.7" y="145.9">B35_L6_P</text>
<text x="23.7" y="148.4">B35_L6_N</text>
<text x="43.7" y="144.1">B35_L6_P</text>
<text x="43.7" y="146.6">B35_L6_N</text>
<text x="43.7" y="149.2">B35_L7_P</text>
<text x="145.3" y="144.1">B35_L17_N</text>
<text x="145.3" y="146.6">B35_L18_P</text>
<text x="145.3" y="149.2">B35_L18_N</text>
<text x="163.1" y="145.6">B35_L17_N</text>
<text x="163.1" y="148.2">B35_L18_P</text>
<text x="23.7" y="151">B35_L7_P</text>
<text x="23.7" y="153.5">B35_L7_N</text>
<text x="43.7" y="151.7">B35_L7_N</text>
<text x="43.7" y="154.3">B35_L8_P</text>
<text x="145.3" y="151.7">B35_L19_P</text>
<text x="145.3" y="154.3">B35_L19_N</text>
<text x="163.1" y="150.7">B35_L18_N</text>
<text x="163.1" y="153.2">B35_L19_P</text>
<text x="163.1" y="155.8">B35_L19_N</text>
<text x="23.7" y="156">B35_L8_P</text>
<text x="23.7" y="158.6">B35_L8_N</text>
<text x="23.7" y="161.1">B35_L9_P</text>
<text x="43.7" y="156.8">B35_L8_N</text>
<text x="43.7" y="159.3">B35_L9_P</text>
<text x="43.7" y="161.9">B35_L9_N</text>
<text x="145.3" y="156.8">B35_L20_P</text>
<text x="145.3" y="159.3">B35_L20_N</text>
<text x="145.3" y="161.9">B35_L21_P</text>
<text x="163.1" y="158.3">B35_L20_P</text>
<text x="163.1" y="160.9">B35_L20_N</text>
<text x="23.7" y="163.7">B35_L9_N</text>
<text x="23.7" y="166.2">B35_L10_P</text>
<text x="43.7" y="164.4">B35_L10_P</text>
<text x="43.7" y="167">B35_L10_N</text>
<text x="145.3" y="164.4">B35_L21_N</text>
<text x="145.3" y="167">B35_L22_P</text>
<text x="163.1" y="163.4">B35_L21_P</text>
<text x="163.1" y="165.9">B35_L21_N</text>
<text x="23.7" y="168.7">B35_L10_N</text>
<text x="145.3" y="169.5">B35_L22_N</text>
<text x="145.3" y="172">B35_L23_P</text>
<text x="163.1" y="168.5">B35_L22_P</text>
<text x="163.1" y="171">B35_L22_N</text>
<text x="163.1" y="173.6">B35_L23_P</text>
<text x="145.3" y="174.6">B35_L23_N</text>
<text x="145.3" y="177.1">B35_L24_P</text>
<text x="145.3" y="179.7">PL_LED</text>
<text x="163.1" y="176.1">B35_L23_N</text>
<text x="163.1" y="178.6">B35_L24_P</text>
<text x="163.1" y="181.2">PL_LED</text>
</g>
<g font-size="2.3" fill="#004080">
<text x="64.8" y="16.3">IO_0_34</text>
<text x="101.3" y="16.3">IO_L11P_T1_SRCC_34</text>
<text x="222.3" y="16.3">VDD</text>
<text x="230.2" y="16.3">OUT</text>
<text x="64.8" y="21.4">IO_L1P_T0_34</text>
<text x="64.8" y="24">IO_L1N_T0_34</text>
<text x="64.8" y="18.9">IO_25_34</text>
<text x="100.8" y="24">IO_L12N_T1_MRCC_34</text>
<text x="100.9" y="21.4">IO_L12P_T1_MRCC_34</text>
<text x="101.1" y="18.9">IO_L11N_T1_SRCC_34</text>
<text x="222.3" y="24">OE</text>
<text x="229.9" y="24">GND</text>
<text x="64.8" y="26.5">IO_L2P_T0_34</text>
<text x="64.8" y="29">IO_L2N_T0_34</text>
<text x="100.8" y="29">IO_L13N_T2_MRCC_34</text>
<text x="100.9" y="26.5">IO_L13P_T2_MRCC_34</text>
<text x="64.8" y="31.6">IO_L3P_T0_DQS_PUDC_B_34</text>
<text x="64.8" y="34.1">IO_L3N_T0_DQS_34</text>
<text x="101.1" y="34.1">IO_L14N_T2_SRCC_34</text>
<text x="101.3" y="31.6">IO_L14P_T2_SRCC_34</text>
<text x="64.8" y="36.7">IO_L4P_T0_34</text>
<text x="64.8" y="39.2">IO_L4N_T0_34</text>
<text x="64.8" y="41.7">IO_L5P_T0_34</text>
<text x="102.7" y="39.2">IO_L15N_T2_DQS_34</text>
<text x="102.8" y="36.7">IO_L15P_T2_DQS_34</text>
<text x="109" y="41.7">IO_L16P_T2_34</text>
<text x="64.8" y="44.3">IO_L5N_T0_34</text>
<text x="64.8" y="46.8">IO_L6P_T0_34</text>
<text x="108.9" y="44.3">IO_L16N_T2_34</text>
<text x="109" y="46.8">IO_L17P_T2_34</text>
<text x="64.8" y="49.4">IO_L6N_T0_VREF_34</text>
<text x="64.8" y="51.9">IO_L7P_T1_34</text>
<text x="108.9" y="49.4">IO_L17N_T2_34</text>
<text x="109" y="51.9">IO_L18P_T2_34</text>
<text x="64.8" y="54.4">IO_L7N_T1_34</text>
<text x="64.8" y="57">IO_L8P_T1_34</text>
<text x="64.8" y="59.5">IO_L8N_T1_34</text>
<text x="101.5" y="59.5">IO_L19N_T3_VREF_34</text>
<text x="108.9" y="54.4">IO_L18N_T2_34</text>
<text x="109" y="57">IO_L19P_T2_34</text>
<text x="64.8" y="62.1">IO_L9P_T1_DQS_34</text>
<text x="64.8" y="64.6">IO_L9N_T1_DQS_34</text>
<text x="108.9" y="64.6">IO_L20N_T3_34</text>
<text x="109" y="62.1">IO_L20P_T3_34</text>
<text x="64.8" y="67.1">IO_L10P_T1_34</text>
<text x="64.8" y="69.7">IO_L10N_T1_34</text>
<text x="102.7" y="69.7">IO_L21N_T3_DQS_34</text>
<text x="102.8" y="67.1">IO_L21P_T3_DQS_34</text>
<text x="108.9" y="74.8">IO_L22N_T3_34</text>
<text x="109" y="72.2">IO_L22P_T3_34</text>
<text x="109" y="77.3">IO_L23P_T3_34</text>
<text x="108.9" y="79.8">IO_L23N_T3_34</text>
<text x="109" y="82.4">IO_L24P_T3_34</text>
<text x="108.9" y="84.9">IO_L24N_T3_34</text>
<text x="108.9" y="112.9">IO_L11P_T1_SRCC_35</text>
<text x="64.8" y="115.4">IO_0_35</text>
<text x="64.8" y="117.9">IO_25_35</text>
<text x="108.5" y="117.9">IO_L12P_T1_MRCC_35</text>
<text x="108.8" y="115.4">IO_L11N_T1_SRCC_35</text>
<text x="64.8" y="120.5">IO_L1P_T0_AD0P_35</text>
<text x="64.8" y="123">IO_L1N_T0_AD0N_35</text>
<text x="64.8" y="125.6">IO_L2P_T0_AD8P_35</text>
<text x="108.4" y="120.5">IO_L12N_T1_MRCC_35</text>
<text x="108.4" y="125.6">IO_L13N_T2_MRCC_35</text>
<text x="108.5" y="123">IO_L13P_T2_MRCC_35</text>
<text x="64.8" y="128.1">IO_L2N_T0_AD8N_35</text>
<text x="64.8" y="130.6">IO_L3P_T0_DQS_AD1P_35</text>
<text x="101.4" y="130.6">IO_L14N_T2_AD4N_SRCC_35</text>
<text x="101.6" y="128.1">IO_L14P_T2_AD4P_SRCC_35</text>
<text x="64.8" y="133.2">IO_L3N_T0_DQS_AD1N_35</text>
<text x="64.8" y="135.7">IO_L4P_T0_35</text>
<text x="101.6" y="135.7">IO_L15N_T2_DQS_AD12N_35</text>
<text x="101.9" y="133.2">IO_L15P_T2_DQS_AD12P_35</text>
<text x="64.8" y="138.3">IO_L4N_T0_35</text>
<text x="64.8" y="140.8">IO_L5P_T0_AD9P_35</text>
<text x="64.8" y="143.3">IO_L5N_T0_AD9N_35</text>
<text x="109.4" y="143.3">IO_L17P_T2_AD5P_35</text>
<text x="116.5" y="140.8">IO_L16N_T2_35</text>
<text x="116.6" y="138.3">IO_L16P_T2_35</text>
<text x="64.8" y="145.9">IO_L6P_T0_35</text>
<text x="64.8" y="148.4">IO_L6N_T0_VREF_35</text>
<text x="108.1" y="148.4">IO_L18P_T2_AD13P_35</text>
<text x="109.1" y="145.9">IO_L17N_T2_AD5N_35</text>
<text x="64.8" y="151">IO_L7P_T1_AD2P_35</text>
<text x="64.8" y="153.5">IO_L7N_T1_AD2N_35</text>
<text x="107.9" y="151">IO_L18N_T2_AD13N_35</text>
<text x="116.6" y="153.5">IO_L19P_T3_35</text>
<text x="64.8" y="156">IO_L8P_T1_AD10P_35</text>
<text x="64.8" y="158.6">IO_L8N_T1_AD10N_35</text>
<text x="64.8" y="161.1">IO_L9P_T1_DQS_AD3P_35</text>
<text x="109.1" y="156">IO_L19N_T3_VREF_35</text>
<text x="109.1" y="161.1">IO_L20N_T3_AD6N_35</text>
<text x="109.4" y="158.6">IO_L20P_T3_AD6P_35</text>
<text x="64.8" y="163.7">IO_L9N_T1_DQS_AD3N_35</text>
<text x="64.8" y="166.2">IO_L10P_T1_AD11P_35</text>
<text x="101.6" y="166.2">IO_L21N_T3_DQS_AD14N_35</text>
<text x="101.9" y="163.7">IO_L21P_T3_DQS_AD14P_35</text>
<text x="64.8" y="168.7">IO_L10N_T1_AD11N_35</text>
<text x="109.1" y="171.3">IO_L22N_T3_AD7N_35</text>
<text x="109.4" y="168.7">IO_L22P_T3_AD7P_35</text>
<text x="116.6" y="173.8">IO_L23P_T3_35</text>
<text x="108.1" y="178.9">IO_L24P_T3_AD15P_35</text>
<text x="116.5" y="176.4">IO_L23N_T3_35</text>
<text x="107.9" y="181.4">IO_L24N_T3_AD15N_35</text>
</g>
</svg>
